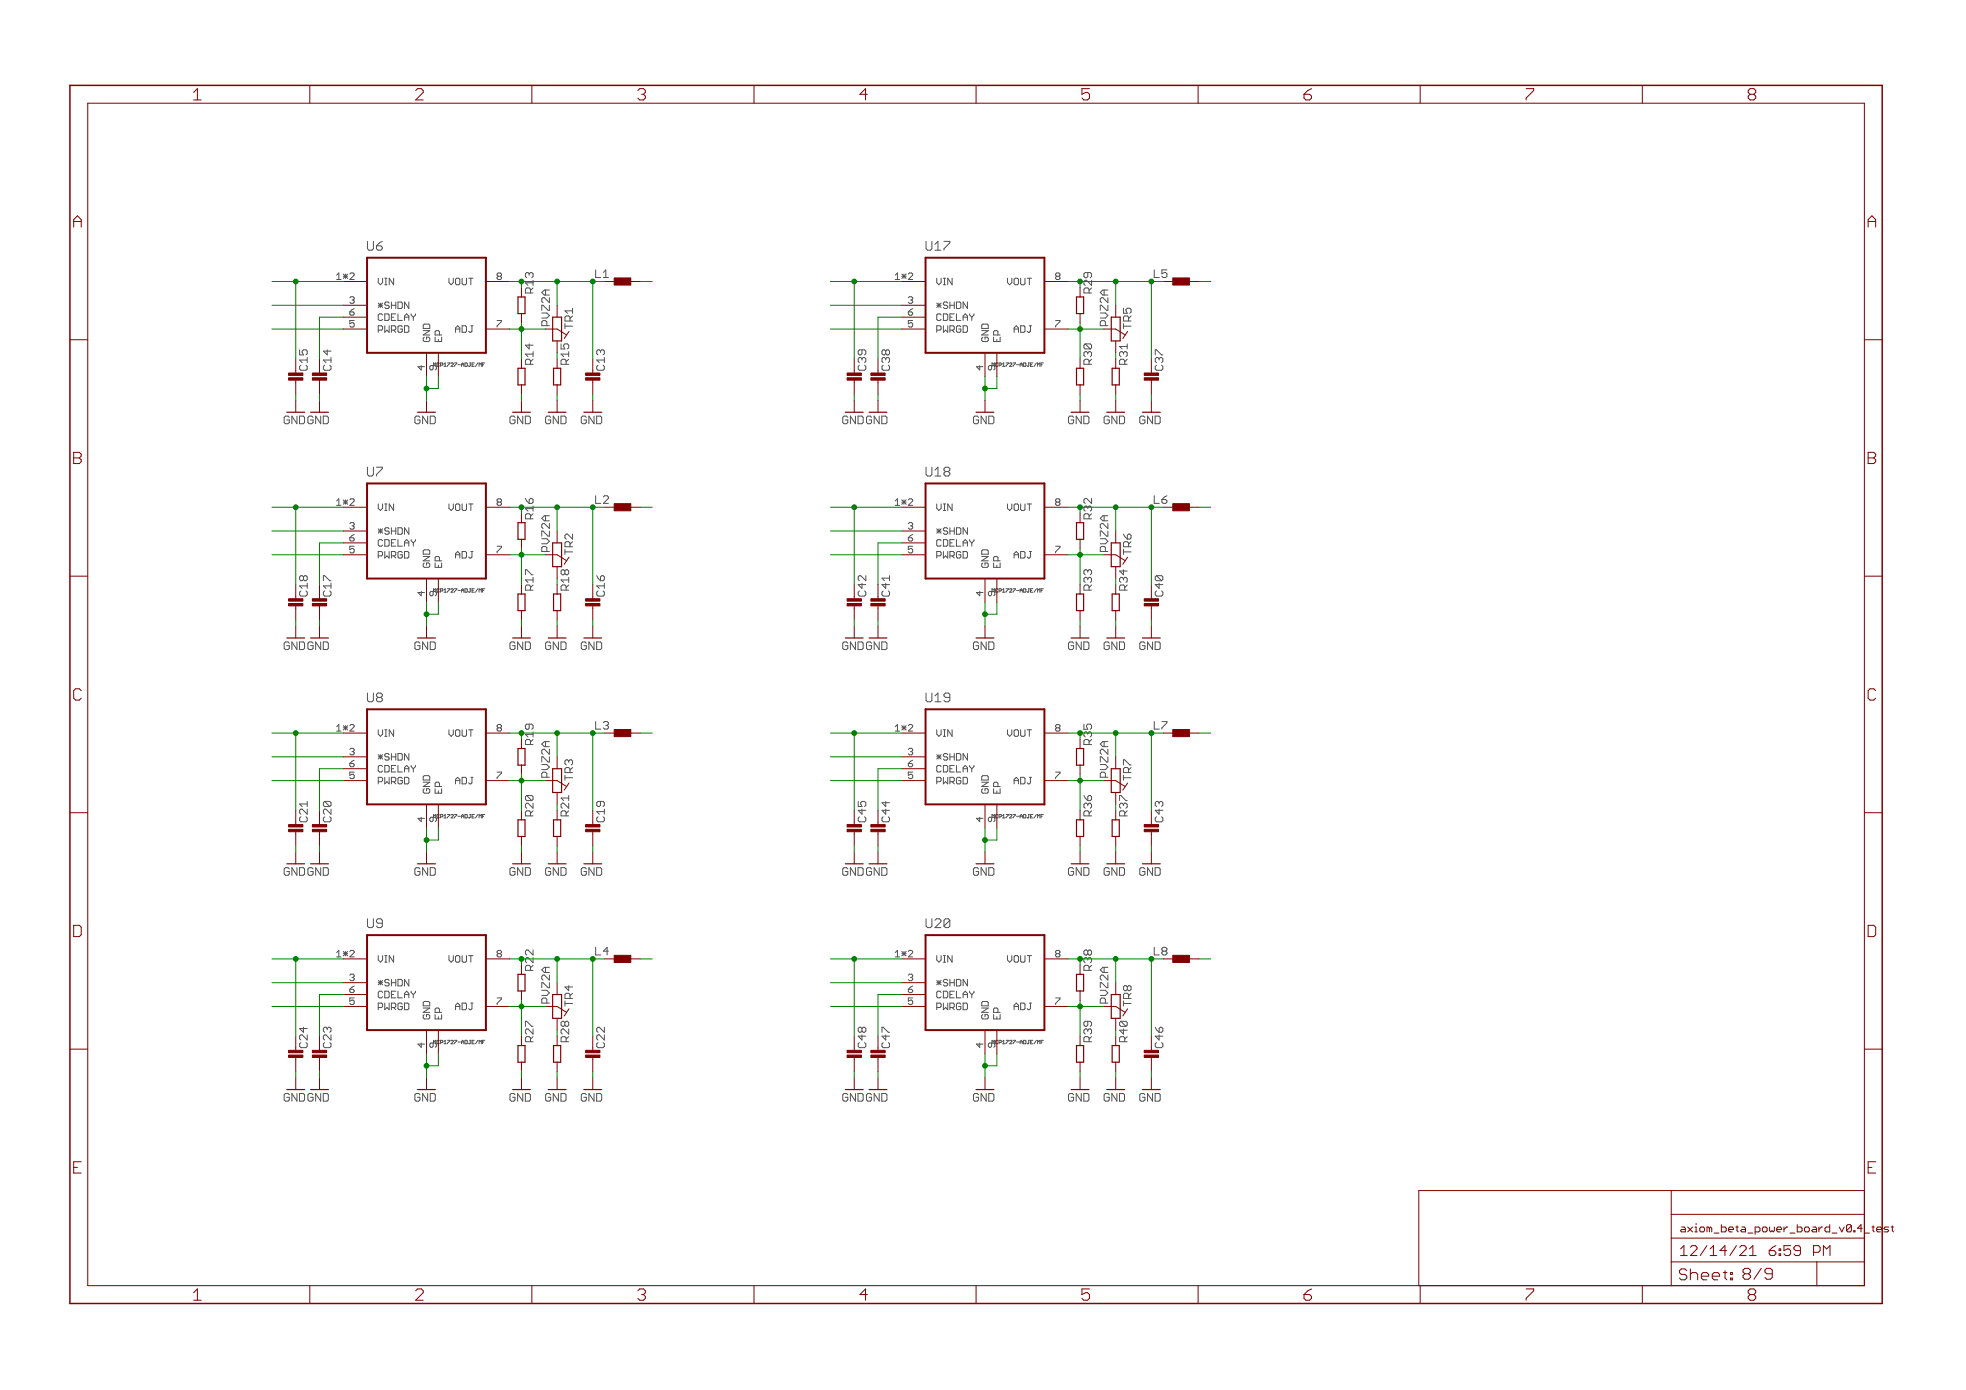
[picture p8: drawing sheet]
<svg xmlns="http://www.w3.org/2000/svg" width="420mm" height="297mm" viewBox="0 0 420 297" stroke-linecap="round" stroke-linejoin="round" font-family="sans-serif">
<g fill="none" stroke="#800000" stroke-width=".21">
<path d="M66.2 18.2v3.9M113.7 18.2v3.9M161.1 18.2v3.9M208.6 18.2v3.9M256.1 18.2v3.9M303.5 18.2v3.9M351 18.2v3.9M18.8 22.1h379.6v252.6h-379.6zM14.9 72.6h3.9M73.4 60.2h5M73.4 65.2h5M73.4 70.3h5"/>
<path d="M73.4 67.8h5M91.1 75.4v5.1M93.7 75.4v5.1M103.8 60.2h5.1M103.8 70.3h5.1M111.4 61.4v2.1M111.4 67v2M111.4 76.7v2M116.5 70.3h2.6l2 1.3M119.1 65.2v2.6M119.1 76.7v2M121.6 70.8l-1 1.5"/>
<path d="M129.2 60.2h3.1M133.8 60.2h3M192.7 60.2h5.1M192.7 65.2h5.1M192.7 70.3h5.1M192.7 67.8h5.1M210.5 75.4v5.1M213 75.4v5.1M223.2 60.2h5.1M223.2 70.3h5.1M230.8 61.4v2.1M230.8 67v2"/>
<path d="M230.8 76.7v2M235.9 70.3h2.5l2.1 1.3M238.4 65.2v2.6M238.4 76.7v2M241 70.8l-1 1.5M248.6 60.2h3.1M253.2 60.2h3M398.4 72.6h3.9M63.2 81.2v3.1M63.2 85.6v2.5M68.3 81.2v3.1M68.3 85.6v2.5"/>
<path d="M91.1 85.6v2.5M111.4 82.3v2M111.4 85.6v2.5M119.1 82.3v2M119.1 85.6v2.5M126.7 81.2v3.1M126.7 85.6v2.5M182.6 81.2v3.1M182.6 85.6v2.5M187.6 81.2v3.1M187.6 85.6v2.5M210.5 85.6v2.5"/>
<path d="M230.8 82.3v2M230.8 85.6v2.5M238.4 82.3v2M238.4 85.6v2.5M246.1 81.2v3.1M246.1 85.6v2.5M73.4 108.4h5M73.4 113.5h5M73.4 118.6h5M73.4 116h5M103.8 108.4h5.1M103.8 118.6h5.1"/>
<path d="M111.4 109.7v2M111.4 115.3v2M116.5 118.6h2.6l2 1.2M119.1 113.5v2.5M121.6 119.1l-1 1.5M129.2 108.4h3.1M133.8 108.4h3M192.7 108.4h5.1M192.7 113.5h5.1M192.7 118.6h5.1M192.7 116h5.1M223.2 108.4h5.1"/>
<path d="M223.2 118.6h5.1M230.8 109.7v2M230.8 115.3v2M235.9 118.6h2.5l2.1 1.2M238.4 113.5v2.5M241 119.1l-1 1.5M248.6 108.4h3.1M253.2 108.4h3M14.9 123.1h3.9M63.2 129.5v3M63.2 133.8v2.5M68.3 129.5v3"/>
<path d="M68.3 133.8v2.5M91.1 123.6v5.1M91.1 133.8v2.5M93.7 123.6v5.1M111.4 124.9v2M111.4 130.5v2M111.4 133.8v2.5M119.1 124.9v2M119.1 130.5v2M119.1 133.8v2.5M126.7 129.5v3M126.7 133.8v2.5"/>
<path d="M182.6 129.5v3M182.6 133.8v2.5M187.6 129.5v3M187.6 133.8v2.5M210.5 123.6v5.1M210.5 133.8v2.5M213 123.6v5.1M230.8 124.9v2M230.8 130.5v2M230.8 133.8v2.5M238.4 124.9v2M238.4 130.5v2"/>
<path d="M238.4 133.8v2.5M246.1 129.5v3M246.1 133.8v2.5M398.4 123.1h3.9M73.4 156.7h5M103.8 156.7h5.1M111.4 157.9v2.1M129.2 156.7h3.1M133.8 156.7h3M192.7 156.7h5.1M223.2 156.7h5.1M230.8 157.9v2.1"/>
<path d="M248.6 156.7h3.1M253.2 156.7h3M14.9 173.7h3.9M63.2 177.7v3.1M68.3 177.7v3.1M73.4 161.7h5M73.4 166.8h5M73.4 164.3h5M91.1 171.9v5.1M93.7 171.9v5.1M103.8 166.8h5.1M111.4 163.5v2"/>
<path d="M111.4 173.2v2M111.4 178.8v2M116.5 166.8h2.6l2 1.3M119.1 161.7v2.6M119.1 173.2v2M119.1 178.8v2M121.6 167.3l-1 1.5M126.7 177.7v3.1M182.6 177.7v3.1M187.6 177.7v3.1M192.7 161.7h5.1M192.7 166.8h5.1"/>
<path d="M192.7 164.3h5.1M210.5 171.9v5.1M213 171.9v5.1M223.2 166.8h5.1M230.8 163.5v2M230.8 173.2v2M230.8 178.8v2M235.9 166.8h2.5l2.1 1.3M238.4 161.7v2.6M238.4 173.2v2M238.4 178.8v2M241 167.3l-1 1.5"/>
<path d="M246.1 177.7v3.1M398.4 173.7h3.9M63.2 182.1v2.5M68.3 182.1v2.5M91.1 182.1v2.5M111.4 182.1v2.5M119.1 182.1v2.5M126.7 182.1v2.5M182.6 182.1v2.5M187.6 182.1v2.5M210.5 182.1v2.5M230.8 182.1v2.5"/>
<path d="M238.4 182.1v2.5M246.1 182.1v2.5M73.4 204.9h5M73.4 210h5M73.4 215.1h5M73.4 212.5h5M103.8 204.9h5.1M103.8 215.1h5.1M111.4 206.2v2M111.4 211.8v2M116.5 215.1h2.6l2 1.2M119.1 210v2.5"/>
<path d="M121.6 215.6l-1 1.5M129.2 204.9h3.1M133.8 204.9h3M192.7 204.9h5.1M192.7 210h5.1M192.7 215.1h5.1M192.7 212.5h5.1M223.2 204.9h5.1M223.2 215.1h5.1M230.8 206.2v2M230.8 211.8v2M235.9 215.1h2.5l2.1 1.2"/>
<path d="M238.4 210v2.5M241 215.6l-1 1.5M248.6 204.9h3.1M253.2 204.9h3M14.9 224.2h3.9M63.2 226v3M63.2 230.3v2.5M68.3 226v3M68.3 230.3v2.5M91.1 220.1v5.1M91.1 230.3v2.5M93.7 220.1v5.1"/>
<path d="M111.4 221.4v2M111.4 227v2M111.4 230.3v2.5M119.1 221.4v2M119.1 227v2M119.1 230.3v2.5M126.7 226v3M126.7 230.3v2.5M182.6 226v3M182.6 230.3v2.5M187.6 226v3M187.6 230.3v2.5"/>
<path d="M210.5 220.1v5.1M210.5 230.3v2.5M213 220.1v5.1M230.8 221.4v2M230.8 227v2M230.8 230.3v2.5M238.4 221.4v2M238.4 227v2M238.4 230.3v2.5M246.1 226v3M246.1 230.3v2.5M398.4 224.2h3.9"/>
<path d="M357.2 254.4v20.3M357.2 259.5h41.2M398.4 254.4h-95.2v20.3M66.2 274.7v3.9M113.7 274.7v3.9M161.1 274.7v3.9M208.6 274.7v3.9M256.1 274.7v3.9M303.5 274.7v3.9M351 274.7v3.9M357.2 269.7h41.2M357.2 264.6h41.2"/>
<path d="M388.3 269.7v5"/>
</g>
<path d="M14.9 18.2h387.4v260.4h-387.4z" fill="none" stroke="#800000" stroke-width=".32"/>
<path d="M78.4 55.1h25.4v20.3h-25.4zM197.8 55.1h25.4v20.3h-25.4zM78.4 103.3h25.4v20.3h-25.4zM197.8 103.3h25.4v20.3h-25.4zM78.4 151.6h25.4v20.3h-25.4zM197.8 151.6h25.4v20.3h-25.4zM78.4 199.8h25.4v20.3h-25.4zM197.8 199.8h25.4v20.3h-25.4z" fill="none" stroke="#800000" stroke-width=".42"/>
<g fill="none" stroke="#800000" stroke-width=".25">
<path d="M110.7 63.5h1.5v3.5h-1.5zM110.7 78.7h1.5v3.6h-1.5zM118.1 67.8h1.9v5.1h-1.9zM118.3 78.7h1.5v3.6h-1.5zM230.1 63.5h1.5v3.5h-1.5zM230.1 78.7h1.5v3.6h-1.5zM237.5 67.8h1.9v5.1h-1.9zM237.7 78.7h1.5v3.6h-1.5zM110.7 111.7h1.5v3.6h-1.5zM118.1 116h1.9v5.1h-1.9zM230.1 111.7h1.5v3.6h-1.5zM237.5 116h1.9v5.1h-1.9z"/>
<path d="M110.7 126.9h1.5v3.6h-1.5zM118.3 126.9h1.5v3.6h-1.5zM230.1 126.9h1.5v3.6h-1.5zM237.7 126.9h1.5v3.6h-1.5zM110.7 160h1.5v3.5h-1.5zM230.1 160h1.5v3.5h-1.5zM110.7 175.2h1.5v3.6h-1.5zM118.1 164.3h1.9v5.1h-1.9zM118.3 175.2h1.5v3.6h-1.5zM230.1 175.2h1.5v3.6h-1.5zM237.5 164.3h1.9v5.1h-1.9zM237.7 175.2h1.5v3.6h-1.5z"/>
<path d="M110.7 208.2h1.5v3.6h-1.5zM118.1 212.5h1.9v5.1h-1.9zM230.1 208.2h1.5v3.6h-1.5zM237.5 212.5h1.9v5.1h-1.9zM110.7 223.4h1.5v3.6h-1.5zM118.3 223.4h1.5v3.6h-1.5zM230.1 223.4h1.5v3.6h-1.5zM237.7 223.4h1.5v3.6h-1.5z"/>
</g>
<g fill="#800000" stroke="#800000" stroke-width=".21">
<path d="M125.2 80.7h3v.5h-3z"/>
<path d="M125.2 79.7h3v.5h-3z"/>
<path d="M66.8 80.7h3v.5h-3z"/>
<path d="M66.8 79.7h3v.5h-3z"/>
<path d="M61.7 80.7h3v.5h-3z"/>
<path d="M61.7 79.7h3v.5h-3z"/>
<path d="M131.3 59.4h3.5v1.5h-3.5z"/>
<path d="M125.2 129h3v.5h-3z"/>
<path d="M125.2 128h3v.5h-3z"/>
<path d="M66.8 129h3v.5h-3z"/>
<path d="M66.8 128h3v.5h-3z"/>
<path d="M61.7 129h3v.5h-3z"/>
<path d="M61.7 128h3v.5h-3z"/>
<path d="M131.3 107.6h3.5v1.6h-3.5z"/>
<path d="M125.2 177.2h3v.5h-3z"/>
<path d="M125.2 176.2h3v.5h-3z"/>
<path d="M66.8 177.2h3v.5h-3z"/>
<path d="M66.8 176.2h3v.5h-3z"/>
<path d="M61.7 177.2h3v.5h-3z"/>
<path d="M61.7 176.2h3v.5h-3z"/>
<path d="M131.3 155.9h3.5v1.5h-3.5z"/>
<path d="M125.2 225.5h3v.5h-3z"/>
<path d="M125.2 224.5h3v.5h-3z"/>
<path d="M66.8 225.5h3v.5h-3z"/>
<path d="M66.8 224.5h3v.5h-3z"/>
<path d="M61.7 225.5h3v.5h-3z"/>
<path d="M61.7 224.5h3v.5h-3z"/>
<path d="M131.3 204.2h3.5v1.5h-3.5z"/>
<path d="M244.5 80.7h3.1v.5h-3.1z"/>
<path d="M244.5 79.7h3.1v.5h-3.1z"/>
<path d="M186.1 80.7h3.1v.5h-3.1z"/>
<path d="M186.1 79.7h3.1v.5h-3.1z"/>
<path d="M181 80.7h3.1v.5h-3.1z"/>
<path d="M181 79.7h3.1v.5h-3.1z"/>
<path d="M250.6 59.4h3.6v1.5h-3.6z"/>
<path d="M244.5 129h3.1v.5h-3.1z"/>
<path d="M244.5 128h3.1v.5h-3.1z"/>
<path d="M186.1 129h3.1v.5h-3.1z"/>
<path d="M186.1 128h3.1v.5h-3.1z"/>
<path d="M181 129h3.1v.5h-3.1z"/>
<path d="M181 128h3.1v.5h-3.1z"/>
<path d="M250.6 107.6h3.6v1.6h-3.6z"/>
<path d="M244.5 177.2h3.1v.5h-3.1z"/>
<path d="M244.5 176.2h3.1v.5h-3.1z"/>
<path d="M186.1 177.2h3.1v.5h-3.1z"/>
<path d="M186.1 176.2h3.1v.5h-3.1z"/>
<path d="M181 177.2h3.1v.5h-3.1z"/>
<path d="M181 176.2h3.1v.5h-3.1z"/>
<path d="M250.6 155.9h3.6v1.5h-3.6z"/>
<path d="M244.5 225.5h3.1v.5h-3.1z"/>
<path d="M244.5 224.5h3.1v.5h-3.1z"/>
<path d="M186.1 225.5h3.1v.5h-3.1z"/>
<path d="M186.1 224.5h3.1v.5h-3.1z"/>
<path d="M181 225.5h3.1v.5h-3.1z"/>
<path d="M181 224.5h3.1v.5h-3.1z"/>
<path d="M250.6 204.2h3.6v1.5h-3.6z"/>
</g>
<g fill="none" stroke="#008000" stroke-width=".21">
<path d="M58.1 60.2h15.3M58.1 70.3h15.3M58.1 65.2h15.3M63.2 60.2v16.5M73.4 67.8h-5.1v8.9M108.9 60.2h20.3M108.9 70.3h7.6M111.4 69v7.7M119.1 60.2v5M126.7 60.2v16.5M136.8 60.2h2.6M177.5 60.2h15.2"/>
<path d="M177.5 70.3h15.2M177.5 65.2h15.2M182.6 60.2v16.5M192.7 67.8h-5.1v8.9M228.3 60.2h20.3M228.3 70.3h7.6M230.8 69v7.7M238.4 60.2v5M246.1 60.2v16.5M256.2 60.2h2.6M63.2 84.3v1.3M68.3 84.3v1.3"/>
<path d="M91.1 80.5v5.1M93.7 80.5v2.5h-2.6M111.4 84.3v1.3M119.1 84.3v1.3M126.7 84.3v1.3M182.6 84.3v1.3M187.6 84.3v1.3M210.5 80.5v5.1M213 80.5v2.5h-2.5M230.8 84.3v1.3M238.4 84.3v1.3M246.1 84.3v1.3"/>
<path d="M58.1 108.4h15.3M58.1 118.6h15.3M58.1 113.5h15.3M63.2 108.4v16.5M73.4 116h-5.1v8.9M108.9 108.4h20.3M108.9 118.6h7.6M111.4 117.3v7.6M119.1 108.4v5.1M126.7 108.4v16.5M136.8 108.4h2.6M177.5 108.4h15.2"/>
<path d="M177.5 118.6h15.2M177.5 113.5h15.2M182.6 108.4v16.5M192.7 116h-5.1v8.9M228.3 108.4h20.3M228.3 118.6h7.6M230.8 117.3v7.6M238.4 108.4v5.1M246.1 108.4v16.5M256.2 108.4h2.6M63.2 132.5v1.3M68.3 132.5v1.3"/>
<path d="M91.1 128.7v5.1M93.7 128.7v2.6h-2.6M111.4 132.5v1.3M119.1 132.5v1.3M126.7 132.5v1.3M182.6 132.5v1.3M187.6 132.5v1.3M210.5 128.7v5.1M213 128.7v2.6h-2.5M230.8 132.5v1.3M238.4 132.5v1.3M246.1 132.5v1.3"/>
<path d="M58.1 156.7h15.3M63.2 156.7v16.5M108.9 156.7h20.3M119.1 156.7v5M126.7 156.7v16.5M136.8 156.7h2.6M177.5 156.7h15.2M182.6 156.7v16.5M228.3 156.7h20.3M238.4 156.7v5M246.1 156.7v16.5M256.2 156.7h2.6"/>
<path d="M58.1 166.8h15.3M58.1 161.7h15.3M73.4 164.3h-5.1v8.9M91.1 177v5.1M93.7 177v2.5h-2.6M108.9 166.8h7.6M111.4 165.5v7.7M177.5 166.8h15.2M177.5 161.7h15.2M192.7 164.3h-5.1v8.9M210.5 177v5.1M213 177v2.5h-2.5"/>
<path d="M228.3 166.8h7.6M230.8 165.5v7.7M63.2 180.8v1.3M68.3 180.8v1.3M111.4 180.8v1.3M119.1 180.8v1.3M126.7 180.8v1.3M182.6 180.8v1.3M187.6 180.8v1.3M230.8 180.8v1.3M238.4 180.8v1.3M246.1 180.8v1.3"/>
<path d="M58.1 204.9h15.3M58.1 215.1h15.3M58.1 210h15.3M63.2 204.9v16.5M73.4 212.5h-5.1v8.9M108.9 204.9h20.3M108.9 215.1h7.6M111.4 213.8v7.6M119.1 204.9v5.1M126.7 204.9v16.5M136.8 204.9h2.6M177.5 204.9h15.2"/>
<path d="M177.5 215.1h15.2M177.5 210h15.2M182.6 204.9v16.5M192.7 212.5h-5.1v8.9M228.3 204.9h20.3M228.3 215.1h7.6M230.8 213.8v7.6M238.4 204.9v5.1M246.1 204.9v16.5M256.2 204.9h2.6M63.2 229v1.3M68.3 229v1.3"/>
<path d="M91.1 225.2v5.1M93.7 225.2v2.6h-2.6M111.4 229v1.3M119.1 229v1.3M126.7 229v1.3M182.6 229v1.3M187.6 229v1.3M210.5 225.2v5.1M213 225.2v2.6h-2.5M230.8 229v1.3M238.4 229v1.3M246.1 229v1.3"/>
</g>
<g fill="#008000" stroke="#008000" stroke-width=".21">
<circle cx="91.1" cy="83" r=".51"/>
<circle cx="91.1" cy="131.3" r=".51"/>
<circle cx="91.1" cy="179.5" r=".51"/>
<circle cx="91.1" cy="227.8" r=".51"/>
<circle cx="210.5" cy="83" r=".51"/>
<circle cx="210.5" cy="131.3" r=".51"/>
<circle cx="210.5" cy="179.5" r=".51"/>
<circle cx="210.5" cy="227.8" r=".51"/>
<circle cx="111.4" cy="60.2" r=".51"/>
<circle cx="119.1" cy="60.2" r=".51"/>
<circle cx="126.7" cy="60.2" r=".51"/>
<circle cx="111.4" cy="70.3" r=".51"/>
<circle cx="63.2" cy="60.2" r=".51"/>
<circle cx="111.4" cy="108.4" r=".51"/>
<circle cx="119.1" cy="108.4" r=".51"/>
<circle cx="126.7" cy="108.4" r=".51"/>
<circle cx="111.4" cy="118.6" r=".51"/>
<circle cx="63.2" cy="108.4" r=".51"/>
<circle cx="111.4" cy="156.7" r=".51"/>
<circle cx="119.1" cy="156.7" r=".51"/>
<circle cx="126.7" cy="156.7" r=".51"/>
<circle cx="111.4" cy="166.8" r=".51"/>
<circle cx="63.2" cy="156.7" r=".51"/>
<circle cx="111.4" cy="204.9" r=".51"/>
<circle cx="119.1" cy="204.9" r=".51"/>
<circle cx="126.7" cy="204.9" r=".51"/>
<circle cx="111.4" cy="215.1" r=".51"/>
<circle cx="63.2" cy="204.9" r=".51"/>
<circle cx="230.8" cy="60.2" r=".51"/>
<circle cx="238.4" cy="60.2" r=".51"/>
<circle cx="246.1" cy="60.2" r=".51"/>
<circle cx="230.8" cy="70.3" r=".51"/>
<circle cx="182.6" cy="60.2" r=".51"/>
<circle cx="230.8" cy="108.4" r=".51"/>
<circle cx="238.4" cy="108.4" r=".51"/>
<circle cx="246.1" cy="108.4" r=".51"/>
<circle cx="230.8" cy="118.6" r=".51"/>
<circle cx="182.6" cy="108.4" r=".51"/>
<circle cx="230.8" cy="156.7" r=".51"/>
<circle cx="238.4" cy="156.7" r=".51"/>
<circle cx="246.1" cy="156.7" r=".51"/>
<circle cx="230.8" cy="166.8" r=".51"/>
<circle cx="182.6" cy="156.7" r=".51"/>
<circle cx="230.8" cy="204.9" r=".51"/>
<circle cx="238.4" cy="204.9" r=".51"/>
<circle cx="246.1" cy="204.9" r=".51"/>
<circle cx="230.8" cy="215.1" r=".51"/>
<circle cx="182.6" cy="204.9" r=".51"/>
</g>
<g font-size="3.7" fill="#800000">
<text x="41.3" y="21.4">1</text>
<text x="88.7" y="21.4">2</text>
<text x="136.2" y="21.4">3</text>
<text x="183.7" y="21.4">4</text>
<text x="231.1" y="21.4">5</text>
<text x="278.6" y="21.4">6</text>
<text x="326" y="21.4">7</text>
<text x="373.5" y="21.4">8</text>
<text x="15.6" y="48.6">A</text>
<text x="399.1" y="48.6">A</text>
<text x="15.6" y="99.2">B</text>
<text x="399.1" y="99.2">B</text>
<text x="15.6" y="149.7">C</text>
<text x="399.1" y="149.7">C</text>
<text x="15.6" y="200.2">D</text>
<text x="399.1" y="200.2">D</text>
<text x="15.6" y="250.8">E</text>
<text x="399.1" y="250.8">E</text>
<text x="41.3" y="277.9">1</text>
<text x="88.7" y="277.9">2</text>
<text x="136.2" y="277.9">3</text>
<text x="183.7" y="277.9">4</text>
<text x="231.1" y="277.9">5</text>
<text x="278.6" y="277.9">6</text>
<text x="326" y="277.9">7</text>
<text x="373.5" y="277.9">8</text>
</g>
<text font-size="3.6" fill="#800000" x="358.7" y="273.6">Sheet: 8/9</text>
<g font-size="3.2" fill="#800000">
<text x="359" y="268.4">12/14/21</text>
<text x="376.5" y="268.4">6:59 PM</text>
</g>
<g font-size="2.9" fill="#505050">
<text x="78.3" y="53.6">U6</text>
<text x="197.7" y="53.6">U17</text>
<text x="78.3" y="101.8">U7</text>
<text x="197.7" y="101.8">U18</text>
<text x="78.3" y="150.1">U8</text>
<text x="197.7" y="150.1">U19</text>
<text x="78.3" y="198.3">U9</text>
<text x="197.7" y="198.3">U20</text>
</g>
<g font-size="2.5" fill="#505050">
<text x="113.9" y="59.7" transform="rotate(-90 113.9 59.7)">3</text>
<text x="127.4" y="59.4">L1</text>
<text x="233.2" y="59.7" transform="rotate(-90 233.2 59.7)">9</text>
<text x="246.8" y="59.4">L5</text>
<text x="117.4" y="69.7" transform="rotate(-90 117.4 69.7)">PVZ2A</text>
<text x="122.3" y="70.3" transform="rotate(-90 122.3 70.3)">TR1</text>
<text x="236.7" y="69.7" transform="rotate(-90 236.7 69.7)">PVZ2A</text>
<text x="241.7" y="70.3" transform="rotate(-90 241.7 70.3)">TR5</text>
<text x="113.9" y="77.9" transform="rotate(-90 113.9 77.9)">R14</text>
<text x="233.2" y="77.9" transform="rotate(-90 233.2 77.9)">R30</text>
<text x="113.9" y="107.9" transform="rotate(-90 113.9 107.9)">6</text>
<text x="127.4" y="107.6">L2</text>
<text x="233.2" y="107.9" transform="rotate(-90 233.2 107.9)">2</text>
<text x="246.8" y="107.6">L6</text>
<text x="117.4" y="117.9" transform="rotate(-90 117.4 117.9)">PVZ2A</text>
<text x="122.3" y="118.6" transform="rotate(-90 122.3 118.6)">TR2</text>
<text x="236.7" y="117.9" transform="rotate(-90 236.7 117.9)">PVZ2A</text>
<text x="241.7" y="118.6" transform="rotate(-90 241.7 118.6)">TR6</text>
<text x="113.9" y="126.2" transform="rotate(-90 113.9 126.2)">R17</text>
<text x="233.2" y="126.2" transform="rotate(-90 233.2 126.2)">R33</text>
<text x="127.4" y="155.9">L3</text>
<text x="246.8" y="155.9">L7</text>
<text x="113.9" y="156.2" transform="rotate(-90 113.9 156.2)">9</text>
<text x="233.2" y="156.2" transform="rotate(-90 233.2 156.2)">5</text>
<text x="117.4" y="166.2" transform="rotate(-90 117.4 166.2)">PVZ2A</text>
<text x="122.3" y="166.8" transform="rotate(-90 122.3 166.8)">TR3</text>
<text x="236.7" y="166.2" transform="rotate(-90 236.7 166.2)">PVZ2A</text>
<text x="241.7" y="166.8" transform="rotate(-90 241.7 166.8)">TR7</text>
<text x="113.9" y="174.4" transform="rotate(-90 113.9 174.4)">R20</text>
<text x="233.2" y="174.4" transform="rotate(-90 233.2 174.4)">R36</text>
<text x="113.9" y="204.4" transform="rotate(-90 113.9 204.4)">2</text>
<text x="127.4" y="204.1">L4</text>
<text x="233.2" y="204.4" transform="rotate(-90 233.2 204.4)">8</text>
<text x="246.8" y="204.1">L8</text>
<text x="117.4" y="214.4" transform="rotate(-90 117.4 214.4)">PVZ2A</text>
<text x="122.3" y="215.1" transform="rotate(-90 122.3 215.1)">TR4</text>
<text x="236.7" y="214.4" transform="rotate(-90 236.7 214.4)">PVZ2A</text>
<text x="241.7" y="215.1" transform="rotate(-90 241.7 215.1)">TR8</text>
<text x="113.9" y="222.7" transform="rotate(-90 113.9 222.7)">R27</text>
<text x="233.2" y="222.7" transform="rotate(-90 233.2 222.7)">R39</text>
</g>
<g font-size="2.5" fill="#008000">
<text x="113.9" y="62.7" transform="rotate(-90 113.9 62.7)">R1</text>
<text x="233.2" y="62.7" transform="rotate(-90 233.2 62.7)">R2</text>
<text x="121.5" y="77.9" transform="rotate(-90 121.5 77.9)">R15</text>
<text x="240.9" y="77.9" transform="rotate(-90 240.9 77.9)">R31</text>
<text x="113.9" y="110.9" transform="rotate(-90 113.9 110.9)">R1</text>
<text x="233.2" y="110.9" transform="rotate(-90 233.2 110.9)">R3</text>
<text x="121.5" y="126.2" transform="rotate(-90 121.5 126.2)">R18</text>
<text x="240.9" y="126.2" transform="rotate(-90 240.9 126.2)">R34</text>
<text x="113.9" y="159.2" transform="rotate(-90 113.9 159.2)">R1</text>
<text x="233.2" y="159.2" transform="rotate(-90 233.2 159.2)">R3</text>
<text x="121.5" y="174.4" transform="rotate(-90 121.5 174.4)">R21</text>
<text x="240.9" y="174.4" transform="rotate(-90 240.9 174.4)">R37</text>
<text x="113.9" y="207.4" transform="rotate(-90 113.9 207.4)">R2</text>
<text x="233.2" y="207.4" transform="rotate(-90 233.2 207.4)">R3</text>
<text x="121.5" y="222.7" transform="rotate(-90 121.5 222.7)">R28</text>
<text x="240.9" y="222.7" transform="rotate(-90 240.9 222.7)">R40</text>
</g>
<g font-size="2.5" fill="#800000">
<text x="65.6" y="79.2" transform="rotate(-90 65.6 79.2)">C15</text>
<text x="70.7" y="79.2" transform="rotate(-90 70.7 79.2)">C14</text>
<text x="129.1" y="79.2" transform="rotate(-90 129.1 79.2)">C13</text>
<text x="185" y="79.2" transform="rotate(-90 185 79.2)">C39</text>
<text x="190.1" y="79.2" transform="rotate(-90 190.1 79.2)">C38</text>
<text x="248.5" y="79.2" transform="rotate(-90 248.5 79.2)">C37</text>
<text x="60.6" y="90.6">GND GND</text>
<text x="88.5" y="90.6">GND</text>
<text x="108.8" y="90.6">GND</text>
<text x="116.4" y="90.6">GND</text>
<text x="124" y="90.6">GND</text>
<text x="179.9" y="90.6">GND GND</text>
<text x="207.9" y="90.6">GND</text>
<text x="228.2" y="90.6">GND</text>
<text x="235.8" y="90.6">GND</text>
<text x="243.4" y="90.6">GND</text>
<text x="65.6" y="127.4" transform="rotate(-90 65.6 127.4)">C18</text>
<text x="70.7" y="127.4" transform="rotate(-90 70.7 127.4)">C17</text>
<text x="129.1" y="127.4" transform="rotate(-90 129.1 127.4)">C16</text>
<text x="185" y="127.4" transform="rotate(-90 185 127.4)">C42</text>
<text x="190.1" y="127.4" transform="rotate(-90 190.1 127.4)">C41</text>
<text x="248.5" y="127.4" transform="rotate(-90 248.5 127.4)">C40</text>
<text x="60.6" y="138.9">GND GND</text>
<text x="88.5" y="138.9">GND</text>
<text x="108.8" y="138.9">GND</text>
<text x="116.4" y="138.9">GND</text>
<text x="124" y="138.9">GND</text>
<text x="179.9" y="138.9">GND GND</text>
<text x="207.9" y="138.9">GND</text>
<text x="228.2" y="138.9">GND</text>
<text x="235.8" y="138.9">GND</text>
<text x="243.4" y="138.9">GND</text>
<text x="65.6" y="175.7" transform="rotate(-90 65.6 175.7)">C21</text>
<text x="70.7" y="175.7" transform="rotate(-90 70.7 175.7)">C20</text>
<text x="129.1" y="175.7" transform="rotate(-90 129.1 175.7)">C19</text>
<text x="185" y="175.7" transform="rotate(-90 185 175.7)">C45</text>
<text x="190.1" y="175.7" transform="rotate(-90 190.1 175.7)">C44</text>
<text x="248.5" y="175.7" transform="rotate(-90 248.5 175.7)">C43</text>
<text x="60.6" y="187.1">GND GND</text>
<text x="88.5" y="187.1">GND</text>
<text x="108.8" y="187.1">GND</text>
<text x="116.4" y="187.1">GND</text>
<text x="124" y="187.1">GND</text>
<text x="179.9" y="187.1">GND GND</text>
<text x="207.9" y="187.1">GND</text>
<text x="228.2" y="187.1">GND</text>
<text x="235.8" y="187.1">GND</text>
<text x="243.4" y="187.1">GND</text>
<text x="65.6" y="224" transform="rotate(-90 65.6 224)">C24</text>
<text x="70.7" y="224" transform="rotate(-90 70.7 224)">C23</text>
<text x="129.1" y="224" transform="rotate(-90 129.1 224)">C22</text>
<text x="185" y="224" transform="rotate(-90 185 224)">C48</text>
<text x="190.1" y="224" transform="rotate(-90 190.1 224)">C47</text>
<text x="248.5" y="224" transform="rotate(-90 248.5 224)">C46</text>
<text x="60.6" y="235.4">GND GND</text>
<text x="88.5" y="235.4">GND</text>
<text x="108.8" y="235.4">GND</text>
<text x="116.4" y="235.4">GND</text>
<text x="124" y="235.4">GND</text>
<text x="179.9" y="235.4">GND GND</text>
<text x="207.9" y="235.4">GND</text>
<text x="228.2" y="235.4">GND</text>
<text x="235.8" y="235.4">GND</text>
<text x="243.4" y="235.4">GND</text>
</g>
<g font-size="2.3" fill="#800000">
<text x="359" y="263.3">axiom_beta_power_board_v0.4_</text>
<text x="398.7" y="263.3">tes</text>
<text x="402.9" y="263.3">t</text>
</g>
<g font-size="2.1" fill="#505050">
<text x="72.1" y="59.8">1*2</text>
<text x="106.1" y="59.8">8</text>
<text x="191.5" y="59.8">1*2</text>
<text x="225.4" y="59.8">8</text>
<text x="74.7" y="64.9">3</text>
<text x="80.7" y="60.9">VIN</text>
<text x="80.7" y="66">*SHDN</text>
<text x="96.2" y="60.9">VOUT</text>
<text x="194.1" y="64.9">3</text>
<text x="200" y="60.9">VIN</text>
<text x="200" y="66">*SHDN</text>
<text x="215.6" y="60.9">VOUT</text>
<text x="74.7" y="70">5</text>
<text x="74.7" y="67.4">6</text>
<text x="80.7" y="71.1">PWRGD</text>
<text x="80.7" y="68.5">CDELAY</text>
<text x="97.5" y="71.1">ADJ</text>
<text x="106.1" y="70">7</text>
<text x="194.1" y="70">5</text>
<text x="194.1" y="67.4">6</text>
<text x="200" y="71.1">PWRGD</text>
<text x="200" y="68.5">CDELAY</text>
<text x="216.9" y="71.1">ADJ</text>
<text x="225.4" y="70">7</text>
<text x="91.8" y="73.1" transform="rotate(-90 91.8 73.1)">GND</text>
<text x="94.3" y="73.1" transform="rotate(-90 94.3 73.1)">EP</text>
<text x="211.2" y="73.1" transform="rotate(-90 211.2 73.1)">GND</text>
<text x="213.7" y="73.1" transform="rotate(-90 213.7 73.1)">EP</text>
<text x="90.7" y="79" transform="rotate(-90 90.7 79)">4</text>
<text x="93.2" y="79" transform="rotate(-90 93.2 79)">9</text>
<text x="210" y="79" transform="rotate(-90 210 79)">4</text>
<text x="212.6" y="79" transform="rotate(-90 212.6 79)">9</text>
<text x="72.1" y="108">1*2</text>
<text x="74.7" y="113.1">3</text>
<text x="80.7" y="109.2">VIN</text>
<text x="96.2" y="109.2">VOUT</text>
<text x="106.1" y="108">8</text>
<text x="191.5" y="108">1*2</text>
<text x="194.1" y="113.1">3</text>
<text x="200" y="109.2">VIN</text>
<text x="215.6" y="109.2">VOUT</text>
<text x="225.4" y="108">8</text>
<text x="74.7" y="118.2">5</text>
<text x="74.7" y="115.7">6</text>
<text x="80.7" y="114.2">*SHDN</text>
<text x="80.7" y="119.3">PWRGD</text>
<text x="80.7" y="116.8">CDELAY</text>
<text x="97.5" y="119.3">ADJ</text>
<text x="106.1" y="118.2">7</text>
<text x="194.1" y="118.2">5</text>
<text x="194.1" y="115.7">6</text>
<text x="200" y="114.2">*SHDN</text>
<text x="200" y="119.3">PWRGD</text>
<text x="200" y="116.8">CDELAY</text>
<text x="216.9" y="119.3">ADJ</text>
<text x="225.4" y="118.2">7</text>
<text x="91.8" y="121.3" transform="rotate(-90 91.8 121.3)">GND</text>
<text x="94.3" y="121.3" transform="rotate(-90 94.3 121.3)">EP</text>
<text x="211.2" y="121.3" transform="rotate(-90 211.2 121.3)">GND</text>
<text x="213.7" y="121.3" transform="rotate(-90 213.7 121.3)">EP</text>
<text x="90.7" y="127.3" transform="rotate(-90 90.7 127.3)">4</text>
<text x="93.2" y="127.3" transform="rotate(-90 93.2 127.3)">9</text>
<text x="210" y="127.3" transform="rotate(-90 210 127.3)">4</text>
<text x="212.6" y="127.3" transform="rotate(-90 212.6 127.3)">9</text>
<text x="72.1" y="156.3">1*2</text>
<text x="74.7" y="161.4">3</text>
<text x="80.7" y="157.4">VIN</text>
<text x="96.2" y="157.4">VOUT</text>
<text x="106.1" y="156.3">8</text>
<text x="191.5" y="156.3">1*2</text>
<text x="194.1" y="161.4">3</text>
<text x="200" y="157.4">VIN</text>
<text x="215.6" y="157.4">VOUT</text>
<text x="225.4" y="156.3">8</text>
<text x="74.7" y="166.5">5</text>
<text x="74.7" y="163.9">6</text>
<text x="80.7" y="162.5">*SHDN</text>
<text x="80.7" y="167.6">PWRGD</text>
<text x="80.7" y="165">CDELAY</text>
<text x="97.5" y="167.6">ADJ</text>
<text x="106.1" y="166.5">7</text>
<text x="194.1" y="166.5">5</text>
<text x="194.1" y="163.9">6</text>
<text x="200" y="162.5">*SHDN</text>
<text x="200" y="167.6">PWRGD</text>
<text x="200" y="165">CDELAY</text>
<text x="216.9" y="167.6">ADJ</text>
<text x="225.4" y="166.5">7</text>
<text x="91.8" y="169.6" transform="rotate(-90 91.8 169.6)">GND</text>
<text x="94.3" y="169.6" transform="rotate(-90 94.3 169.6)">EP</text>
<text x="211.2" y="169.6" transform="rotate(-90 211.2 169.6)">GND</text>
<text x="213.7" y="169.6" transform="rotate(-90 213.7 169.6)">EP</text>
<text x="90.7" y="175.5" transform="rotate(-90 90.7 175.5)">4</text>
<text x="93.2" y="175.5" transform="rotate(-90 93.2 175.5)">9</text>
<text x="210" y="175.5" transform="rotate(-90 210 175.5)">4</text>
<text x="212.6" y="175.5" transform="rotate(-90 212.6 175.5)">9</text>
<text x="72.1" y="204.6">1*2</text>
<text x="74.7" y="209.6">3</text>
<text x="80.7" y="205.7">VIN</text>
<text x="96.2" y="205.7">VOUT</text>
<text x="106.1" y="204.6">8</text>
<text x="191.5" y="204.6">1*2</text>
<text x="194.1" y="209.6">3</text>
<text x="200" y="205.7">VIN</text>
<text x="215.6" y="205.7">VOUT</text>
<text x="225.4" y="204.6">8</text>
<text x="74.7" y="214.7">5</text>
<text x="74.7" y="212.2">6</text>
<text x="80.7" y="210.7">*SHDN</text>
<text x="80.7" y="215.8">PWRGD</text>
<text x="80.7" y="213.3">CDELAY</text>
<text x="97.5" y="215.8">ADJ</text>
<text x="106.1" y="214.7">7</text>
<text x="194.1" y="214.7">5</text>
<text x="194.1" y="212.2">6</text>
<text x="200" y="210.7">*SHDN</text>
<text x="200" y="215.8">PWRGD</text>
<text x="200" y="213.3">CDELAY</text>
<text x="216.9" y="215.8">ADJ</text>
<text x="225.4" y="214.7">7</text>
<text x="91.8" y="217.8" transform="rotate(-90 91.8 217.8)">GND</text>
<text x="94.3" y="217.8" transform="rotate(-90 94.3 217.8)">EP</text>
<text x="211.2" y="217.8" transform="rotate(-90 211.2 217.8)">GND</text>
<text x="213.7" y="217.8" transform="rotate(-90 213.7 217.8)">EP</text>
<text x="90.7" y="223.8" transform="rotate(-90 90.7 223.8)">4</text>
<text x="93.2" y="223.8" transform="rotate(-90 93.2 223.8)">9</text>
<text x="210" y="223.8" transform="rotate(-90 210 223.8)">4</text>
<text x="212.6" y="223.8" transform="rotate(-90 212.6 223.8)">9</text>
</g>
<g font-size="1.1" fill="#505050">
<text x="93.2" y="78.3">M</text>
<text x="93.9" y="78.3">CP1727-ADJE/MF</text>
<text x="212.6" y="78.3">M</text>
<text x="213.3" y="78.3">CP1727-ADJE/MF</text>
<text x="93.2" y="126.6">M</text>
<text x="93.9" y="126.6">CP1727-ADJE/MF</text>
<text x="212.6" y="126.6">M</text>
<text x="213.3" y="126.6">CP1727-ADJE/MF</text>
<text x="93.2" y="174.8">M</text>
<text x="93.9" y="174.8">CP1727-ADJE/MF</text>
<text x="212.6" y="174.8">M</text>
<text x="213.3" y="174.8">CP1727-ADJE/MF</text>
<text x="93.2" y="223.1">M</text>
<text x="93.9" y="223.1">CP1727-ADJE/MF</text>
<text x="212.6" y="223.1">M</text>
<text x="213.3" y="223.1">CP1727-ADJE/MF</text>
</g>
</svg>
